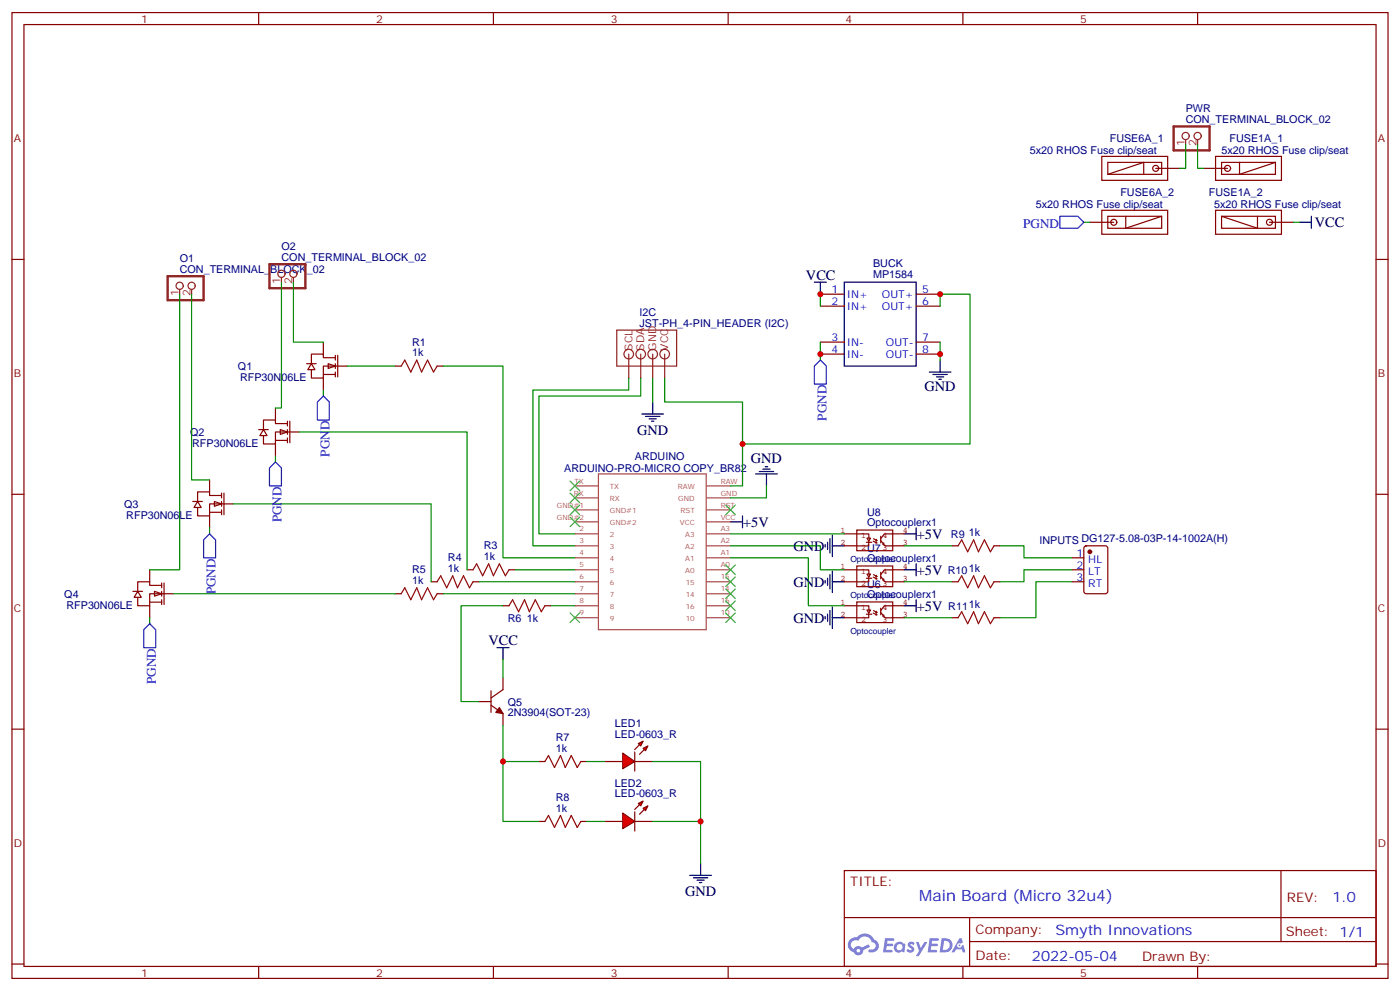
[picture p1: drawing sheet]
<svg xmlns="http://www.w3.org/2000/svg" width="412mm" height="292mm" viewBox="0 0 412 292" stroke-linecap="round" stroke-linejoin="round" font-family="sans-serif">
<g fill="none" stroke="#870000" stroke-width=".35">
<path d="M3.5 3.7h405.4v284.3h-405.4zM7.1 7.2h398.2v277.3h-398.2zM76.2 3.7v3.5M145.3 3.7v3.5M214.5 3.7v3.5M283.6 3.7v3.5M352.8 3.7v3.5M3.5 76.4h3.6M405.3 76.4h3.6M3.5 145.5h3.6M405.3 145.5h3.6M3.5 214.7h3.6"/>
<path d="M405.3 214.7h3.6M248.7 256.3h156.6v28.2h-156.6zM377.3 256.3v20.9M248.7 270.1h156.5M285.6 277.2h119.6M285.6 270.1v14.2M3.5 283.8h3.6M76.2 284.5v3.5M145.3 284.5v3.5M214.5 284.5v3.5M283.6 284.5v3.5M352.8 284.5v3.5"/>
<path d="M405.3 283.8h3.6"/>
</g>
<g fill="#5487ff">
<path d="M267.7 277.5a1.22 1.22 0 0 1 1.7 .2l-.4 .6a.47 .47 0 0 0-.3-.4 .47 .47 0 0 0-.5 .2l.1 .2a1.14 1.14 0 0 1 .8 1.8 1.14 1.14 0 0 1-1.9 0l-.2-.2 .5-.6 .7 .5a.29 .29 0 0 0 .3-.3 .29 .29 0 0 0-.2-.3 1.04 1.04 0 0 1-.6-1.7z"/>
<path d="M260.7 276.2h2.4l.3 .2-.2 .5-1.8 .1-.1 .8h1.5l.3 .4-.3 .4h-1.6l-.2 1.1h1.7l.2 .3-.2 .3-2.6 .1z"/>
<path d="M273.8 276.2h2.4l.3 .2-.1 .5-1.8 .1-.2 .8h1.6l.3 .4-.4 .4-1.6-.1-.1 1.1 1.7 .1 .2 .3-.2 .3-2.6 .1z"/>
<path d="M282.6 276.2h.7l.3 1.3-.6 .3a.69 .69 0 0 0-1 .3 .69 .69 0 0 0 .4 .9 .69 .69 0 0 0 .9-.6l.5-.2 .6 2.2h-.8l-.2-.9h-1.8l-.5 .9h-.8z"/>
<path d="M269.8 277.3h.8l.6 1.8 1.1-1.8h.9l-2.6 4.2h-.8l.9-1.5z"/>
<path d="M277.4 276.2l-.6 4.2h1.3a2.11 2.11 0 0 0 2.5-2.1 2.11 2.11 0 0 0-2.5-2.1zM278.1 277a1.39 1.39 0 0 1 1.7 1.4 1.39 1.39 0 0 1-1.8 1.2h-.3z"/>
<path d="M263.7 277.8a1.54 1.54 0 0 0-.1 2.2 1.54 1.54 0 0 0 2.2 .1l.6 .3 .3-2.3-.2-.3h-.4a1.49 1.49 0 0 0-2.4 0zM264 278.8a.94 .94 0 0 1 1.8 0 .94 .94 0 0 1-1.8 0z"/>
<path d="M250.4 276.6a2.18 2.18 0 0 0 1.1 3.7 1.44 1.44 0 0 0 1.6 .9 1.44 1.44 0 0 0 1.2-1.4l2-1.1-.5-.7-1.9 1a1.47 1.47 0 0 0-2.4 .4 1.39 1.39 0 0 1-.7-1.9 1.39 1.39 0 0 1 2-.5 2.12 2.12 0 0 1 2.2-1.3 2.12 2.12 0 0 1 1.9 1.7 1.14 1.14 0 0 1 1.1 1.4 1.14 1.14 0 0 1-1.7 .7 .43 .43 0 0 0-.5 .4 .43 .43 0 0 0 .4 .5 1.98 1.98 0 0 0 2.5-1.2 1.98 1.98 0 0 0-1.2-2.6 3.1 3.1 0 0 0-5.3-.6l-.9 .1zM252.3 279.9a.55 .55 0 0 1 1.1 0 .55 .55 0 0 1-1.1 0z"/>
<circle cx="282.6" cy="278.3" r=".26"/>
</g>
<path d="M315.7 164.2h3.6M315.7 167.7h3.6M315.7 171.3h3.6M319.5 160.9l.5-.2h5.6l.7 .4v13l-.4 .6-5.9 .1-.7-.5v-12.9z" fill="none" stroke="#870000" stroke-width=".35"/>
<circle cx="321" cy="162.5" r=".53" fill="#870000" stroke="#870000" stroke-width=".35"/>
<g fill="#fff" stroke="#870000" stroke-width=".35">
<path d="M96.7 107.1l2.1 .7-2.1 .7z"/>
<path d="M91.7 107.1l1.1 1.7h-2.1z"/>
</g>
<path d="M90.3 107.1h2.8M95.2 110.2h3.6M95.2 100.7v3.5M95.2 111.3v3.5M98.8 105.3h-3.6v-1.1h-3.5v2.9M98.8 104.6v1.4M98.8 107.1v1.4M98.8 109.5v1.4M99.5 104.6v6.3M102.3 107.8h-7.1v3.5h-3.5v-2.5" fill="none" stroke="#870000" stroke-width=".35"/>
<g fill="#fff" stroke="#870000" stroke-width=".35">
<path d="M82.5 126.5l2.2 .7-2.2 .7z"/>
<path d="M77.6 126.5l1.1 1.7h-2.1z"/>
</g>
<path d="M76.2 126.5h2.8M81.1 129.6h3.6M81.1 120.1v3.5M81.1 130.7v3.5M84.7 124.7h-3.6v-1.1h-3.5v2.9M84.7 124v1.4M84.7 126.5v1.4M84.7 128.9v1.5M85.4 124v6.4M88.2 127.2h-7.1v3.5h-3.5v-2.5" fill="none" stroke="#870000" stroke-width=".35"/>
<g fill="#fff" stroke="#870000" stroke-width=".35">
<path d="M63.1 147.6l2.2 .7-2.2 .7z"/>
<path d="M58.2 147.6l1.1 1.8h-2.2z"/>
</g>
<path d="M56.8 147.6h2.8M61.7 150.8h3.6M61.7 141.3v3.5M61.7 151.9v3.5M65.3 145.9h-3.6v-1.1h-3.5v2.8M65.3 145.2v1.4M65.3 147.6v1.4M65.3 150.1v1.4M66 145.2v6.3M68.8 148.3h-7.1v3.6h-3.5v-2.5" fill="none" stroke="#870000" stroke-width=".35"/>
<g fill="#fff" stroke="#870000" stroke-width=".35">
<path d="M45.5 174.1l2.1 .7-2.1 .7z"/>
<path d="M40.6 174.1l1 1.8h-2.1z"/>
</g>
<g fill="none" stroke="#870000" stroke-width=".35">
<path d="M39.2 174.1h2.8M44.1 177.3h3.5M44.1 167.7v3.6M44.1 178.3v3.6M47.6 172.3h-3.5v-1h-3.5v2.8M47.6 171.6v1.4M47.6 174.1v1.4M47.6 176.6v1.4M48.3 171.6v6.4M51.2 174.8h-7.1v3.5h-3.5v-2.4M116.4 174.8h1.8M127 171.3h1.8"/>
<path d="M128.8 174.8h1.7M137.6 167.7h1.7M139.3 171.3h1.8M148.2 178.3h1.7M149.9 167.7h1.8M160.5 178.3h1.8M148.2 199.5v3.5l-3.6 2.5M141.1 206.6h3.5M144.6 207.6l3.6 2.5v3.5M144.6 203.4v6.3"/>
</g>
<g fill="none" stroke="#a64a4a" stroke-width=".35">
<path d="M176.3 139.5h31.7v45.9h-31.7zM169.3 143.1h7M169.3 146.6h7M169.3 150.1h7M169.3 153.6h7M169.3 157.2h7M208.3 143.1h6.9M208.3 146.6h6.9M208.3 150.1h6.9M208.3 153.6h6.9M208.3 157.2h6.9M169.3 160.7h7"/>
<path d="M169.3 164.2h7M169.3 167.7h7M169.3 171.3h7M169.3 174.8h7M169.3 178.3h7M208.3 160.7h6.9M208.3 164.2h6.9M208.3 167.7h6.9M208.3 171.3h6.9M208.3 174.8h6.9M208.3 178.3h6.9M169.3 181.9h7"/>
<path d="M208.3 181.9h6.9"/>
</g>
<path d="M118.2 174.8l1-1.8 1.8 3.6 1.8-3.6 1.4 3.6 1.7-3.6 1.8 3.6 1.1-1.8M128.8 171.3l1-1.8 1.8 3.5 1.7-3.5 1.5 3.5 1.7-3.5 1.8 3.5 1-1.7M139.3 167.7l1.1-1.7 1.8 3.5 1.7-3.5 1.4 3.5 1.8-3.5 1.8 3.5 1-1.8M149.9 178.3l1.1-1.7 1.8 3.5 1.7-3.5 1.4 3.5 1.8-3.5 1.8 3.5 1-1.8" fill="none" stroke="#a10000" stroke-width=".35"/>
<path d="M382.8 65.4h3.5M386.3 63.7v3.5M222.6 139.5h6.4M223.7 138.8h4.2M224.7 138.1h2.1M225.4 137.4h.7M225.8 139.5v3.6" fill="none" stroke="#000" stroke-width=".35"/>
<path d="M147.1 208.3l1.1 1.8-2.2-.4z" fill="#870000" stroke="#870000" stroke-width=".35"/>
<path d="M148.2 178.3h-12.4v28.3h5.3" fill="none" stroke="#008700" stroke-width=".35"/>
<g fill="#f00" stroke="#870000" stroke-width=".35">
<path d="M183.4 221.7l3.6 2.5-3.6 2.1z"/>
<path d="M187 221.4v5.6z"/>
</g>
<g fill="#870000" stroke="#870000" stroke-width=".35">
<path d="M187 220.7l1.4-1.4z"/>
<path d="M189.8 220.7l-1.4 1.4z"/>
</g>
<g fill="#f00" stroke="#870000" stroke-width=".35">
<path d="M188 218.9l1.4-.7-.7 1.4z"/>
<path d="M189.4 220.3l1.5-.7-.8 1.4z"/>
</g>
<path d="M178.2 224.2h5.2M187 224.2h5.3" fill="none" stroke="#870000" stroke-width=".35"/>
<g fill="#f00" stroke="#870000" stroke-width=".35">
<path d="M183.4 239.4l3.6 2.4-3.6 2.1z"/>
<path d="M187 239v5.7z"/>
</g>
<g fill="#870000" stroke="#870000" stroke-width=".35">
<path d="M187 238.3l1.4-1.4z"/>
<path d="M188.4 239.7l1.4-1.4z"/>
</g>
<g fill="#f00" stroke="#870000" stroke-width=".35">
<path d="M188 236.5l1.4-.7-.7 1.4z"/>
<path d="M189.4 237.9l1.5-.7-.8 1.5z"/>
</g>
<g fill="none" stroke="#870000" stroke-width=".35">
<path d="M324.6 46h19.4v7.1h-19.4zM326.3 47.8h15.9v3.5h-15.9zM326.3 51.3l10.6-3.5v3.5M340.4 49.6h7.1M354.5 49.6h7.1M358.1 46h19.4v7.1h-19.4zM359.8 47.8h15.9v3.5h-15.9zM365.1 47.8v3.5l10.6-3.5M321 65.4h7.1M324.6 61.9h19.4v7.1h-19.4zM326.3 63.7h15.9v3.5h-15.9zM331.6 63.7v3.5l10.6-3.5"/>
<path d="M358.1 61.9h19.4v7.1h-19.4zM359.8 63.7h15.9v3.5h-15.9zM359.8 63.7l10.6 3.5v-3.5M373.9 65.4h7.1M241.7 86.6h7M241.7 90.1h7M269.9 86.6h7M269.9 90.1h7M116.4 107.8h1.8M128.8 107.8h1.7M241.7 104.2h7M241.7 100.7h7"/>
<path d="M269.9 104.2h7M269.9 100.7h7M280.5 160.7h1.7M280.5 171.3h1.7M292.8 160.7h1.8M292.8 171.3h1.8M280.5 181.9h1.7M292.8 181.9h1.8M158.7 224.2h1.8M171.1 224.2h1.8M158.7 241.8h1.8M171.1 241.8h1.8"/>
<path d="M178.2 241.8h5.2M187 241.8h5.3"/>
<circle cx="340.4" cy="49.6" r=".88"/>
<circle cx="361.6" cy="49.6" r=".88"/>
<circle cx="328.1" cy="65.4" r=".88"/>
<circle cx="373.9" cy="65.4" r=".88"/>
</g>
<path d="M118.2 107.8l1-1.8 1.8 3.5 1.8-3.5 1.4 3.5 1.7-3.5 1.8 3.5 1.1-1.7M282.2 160.7l1.1-1.8 1.7 3.6 1.8-3.6 1.4 3.6 1.8-3.6 1.7 3.6 1.1-1.8M282.2 171.3l1.1-1.8 1.7 3.5 1.8-3.5 1.4 3.5 1.8-3.5 1.7 3.5 1.1-1.7M282.2 181.9l1.1-1.8 1.7 3.5 1.8-3.5 1.4 3.5 1.8-3.5 1.7 3.5 1.1-1.7M160.5 224.2l1.1-1.8 1.7 3.6 1.8-3.6 1.4 3.6 1.8-3.6 1.7 3.6 1.1-1.8M160.5 241.8l1.1-1.7 1.7 3.5 1.8-3.5 1.4 3.5 1.8-3.5 1.7 3.5 1.1-1.8" fill="none" stroke="#a10000" stroke-width=".35"/>
<g fill="none" stroke="#008700" stroke-width=".35">
<path d="M349.2 42.5v7.1h-1.7M352.8 42.5v7.1h1.7M319.3 65.4h1.7M381 65.4h1.8M52.9 86.6v81.1h-8.8M56.4 86.6v54.7h5.3M82.9 83.1v37h-1.8M86.4 83.1v17.6h8.8M241.7 86.6v3.5M276.9 90.1v-3.5h8.9v44.1h-67.1v12.4h-3.5M95.2 114.8v1.8M102.3 107.8h14.1"/>
<path d="M130.5 107.8h17.7v56.4h21.1M185.2 111.3v3.5h-28.2v45.9h12.3M188.7 111.3v5.3h-30v40.6h10.6M192.3 111.3v7.1M195.8 111.3v7.1h22.9v12.3M241.7 100.7v5.3M276.9 100.7v5.3M88.2 127.2h49.4v40.5M61.7 155.4v1.8M68.8 148.3h58.2v23M215.2 157.2h33.5M225.8 143.1v3.5h-10.6"/>
<path d="M51.2 174.8h65.2M130.5 174.8h38.8M141.1 171.3h28.2M151.7 167.7h17.6M162.3 178.3h7M215.2 160.7h26.5v7h7M215.2 164.2h22.9v14.1h10.6M266.3 171.3h14.2M266.3 160.7h14.2M294.6 160.7h7v3.5h14.1M315.7 167.7h-14.1v3.6h-7M315.7 171.3h-10.5v10.6h-10.6"/>
<path d="M44.1 181.9v1.7M148.2 194.2v5.3M266.3 181.9h14.2M148.2 213.6v10.6h10.5M148.2 224.2v17.6h10.5M172.9 224.2h5.3M192.3 224.2h14.1v17.6M172.9 241.8h5.3M192.3 241.8h14.1v12.4"/>
</g>
<g fill="none" stroke="#000" stroke-width=".35">
<path d="M239.9 83.1h3.5M241.7 83.1v3.5M248.7 83.1h21.2v24.7h-21.2zM192.3 118.4v3.5M273.8 109.5h6.3M274.8 110.2h4.2M275.9 110.9h2.1M276.6 111.7h.7M276.9 106v3.5M189.1 121.9h6.3M190.1 122.6h4.3M191.2 123.3h2.1"/>
<path d="M191.9 124h.7M215.2 153.6h3.5M218.7 151.9v3.5M243.8 159.6v2.1M244.5 158.6v4.2M245.2 157.5v6.4M266.3 157.2h3.6M269.9 155.4v3.5M243.1 160.3v.7M243.1 170.9v.7M243.8 170.2v2.1M244.5 169.2v4.2"/>
<path d="M244.5 179.7v4.3M245.2 160.7h3.5M245.2 168.1v6.3M245.2 178.7v6.3M245.2 171.3h3.5M266.3 167.7h3.6M266.3 178.3h3.6M269.9 166v3.5M269.9 176.6v3.5M146.4 190.7h3.5M148.2 190.7v3.5M243.1 181.5v.7"/>
<path d="M243.8 180.8v2.1M245.2 181.9h3.5M203.2 257.7h6.3M204.3 258.4h4.2M205.3 259.1h2.1M206 259.8h.7M206.4 254.2v3.5"/>
</g>
<g fill="none" stroke="#850000" stroke-width=".35">
<path d="M248.7 157.2h3.5M252.4 156h10.6v6.1h-10.6zM252.4 157.2h3.5l.1 1.2M255.2 159.7h1.6M255.4 158.4h1l-.5 .9zM255.9 159.6v1.1h-3.4M257.2 159.3l1.1 .5-.2-.3M257.3 158.6l1 .5M257.9 159.8h.4M257.9 159.1h.4M258.1 158.8l.2 .3M259.4 157.9v1.9"/>
<path d="M259.4 159.1l1.3 1.6h2.2M260.3 159.8v.4h-.3M262.8 157.2h3.5M263 157.2h-2.5l-1.1 1.4M248.7 178.3h3.5M248.7 167.7h3.5M248.7 171.3h3.5M248.7 160.7h3.5M252.4 177.2h10.6v6.1h-10.6zM252.4 166.6h10.6v6.1h-10.6zM252.4 178.4h3.5l.1 1.2M252.4 167.8h3.5l.1 1.2"/>
<path d="M255.2 170.2h1.6M255.4 179.6h1l-.5 .9zM255.4 169h1l-.5 .9zM255.9 170.2v1.1h-3.4M257.2 169.9l1.1 .5-.2-.3M257.3 179.8l1 .5M257.3 169.2l1 .5M257.9 170.4h.4M257.9 169.7h.4M258.1 180l.2 .3M258.1 169.4l.2 .3M259.4 179.1v1.9"/>
<path d="M259.4 168.5v1.9M259.4 169.7l1.3 1.6h2.2M260.3 170.4v.4h-.3M262.8 178.3h3.5M262.8 167.7h3.5M262.8 171.3h3.5M262.8 160.7h3.5M263 178.4h-2.5l-1.1 1.4M263 167.8h-2.5l-1.1 1.4M248.7 181.9h3.5M255.2 180.8h1.6M255.9 180.8v1.1h-3.4"/>
<path d="M257.2 180.5l1.1 .5-.2-.3M257.9 181h.4M257.9 180.3h.4M259.4 180.3l1.3 1.6h2.2M260.3 181v.3h-.3M262.8 181.9h3.5"/>
</g>
<g fill="none" stroke="#8c2424" stroke-width=".35">
<path d="M349.2 41.1v1.4M352.8 41.1v1.4M52.9 85.2v1.4M56.4 85.2v1.4M82.9 81.7v1.4M86.4 81.7v1.4M181.7 97.2h17.6v10.6h-17.6zM185.2 104.2v7.1M188.7 104.2v7.1M192.3 104.2v7.1M195.8 104.2v7.1"/>
<circle cx="349.2" cy="40" r="1.06"/>
<circle cx="352.8" cy="40" r="1.06"/>
<circle cx="52.9" cy="84.1" r="1.06"/>
<circle cx="56.4" cy="84.1" r="1.06"/>
<circle cx="82.9" cy="80.6" r="1.06"/>
<circle cx="86.4" cy="80.6" r="1.06"/>
<circle cx="185.2" cy="104.2" r="1.41"/>
<circle cx="188.7" cy="104.2" r="1.41"/>
<circle cx="192.3" cy="104.2" r="1.41"/>
<circle cx="195.8" cy="104.2" r="1.41"/>
</g>
<g fill="none" stroke="#3c3" stroke-width=".35">
<path d="M167.9 152.2l2.8 2.8M167.9 148.7l2.8 2.8M167.9 145.2l2.8 2.8M167.9 141.6l2.8 2.9M170.7 152.2l-2.8 2.8M170.7 148.7l-2.8 2.8M170.7 145.2l-2.8 2.8M170.7 141.6l-2.8 2.9M213.8 148.7l2.8 2.8M216.6 148.7l-2.8 2.8M213.8 166.3l2.8 2.9M213.8 169.9l2.8 2.8"/>
<path d="M213.8 173.4l2.8 2.8M213.8 176.9l2.8 2.8M216.6 166.3l-2.8 2.9M216.6 169.9l-2.8 2.8M216.6 173.4l-2.8 2.8M216.6 176.9l-2.8 2.8M167.9 180.4l2.8 2.9M170.7 180.4l-2.8 2.9M213.8 180.4l2.8 2.9M216.6 180.4l-2.8 2.9"/>
</g>
<path d="M345.7 37.2h10.6v7.1h-10.6zM79.4 77.8h10.6v7h-10.6zM49.4 81.3h10.6v7.1h-10.6z" fill="none" stroke="#8c2424" stroke-width=".71"/>
<path d="M312.2 63.7h5.3l1.8 1.7-1.8 1.8h-5.3zM95.2 116.6l1.8 1.8v5.2h-3.5v-5.2zM241.7 106l1.7 1.8v5.3h-3.5v-5.3zM79.4 137.8l1.7-1.8 1.8 1.8v5.3h-3.5zM61.7 157.2l1.8 1.7v5.3h-3.5v-5.3zM42.3 185.4l1.8-1.8 1.8 1.8v5.3h-3.6z" fill="none" stroke="#00f" stroke-width=".35"/>
<g fill="#c00">
<circle cx="148.2" cy="224.2" r=".88"/>
<circle cx="206.4" cy="241.8" r=".88"/>
<circle cx="241.7" cy="86.6" r=".88"/>
<circle cx="276.9" cy="86.6" r=".88"/>
<circle cx="276.9" cy="104.2" r=".88"/>
<circle cx="241.7" cy="104.2" r=".88"/>
<circle cx="218.7" cy="130.7" r=".88"/>
</g>
<path d="M81.1 134.2v1.8" fill="none" stroke="#008700" stroke-width=".35"/>
<text font-size="4.6" fill="#00f" x="270.8" y="265.3">Main Board (Micro 32u4)</text>
<g font-size="4.2">
<text x="387.3" y="66.9">VCC</text>
<text x="237.4" y="82.4">VCC</text>
<text x="272.3" y="115.2">GND</text>
<text x="187.7" y="128">GND</text>
<text x="221.2" y="136.3">GND</text>
<text x="218.9" y="155">+5V</text>
<text x="270.1" y="158.6">+5V</text>
<text x="233.7" y="162.1">GND</text>
<text x="233.7" y="172.7">GND</text>
<text x="270.1" y="169.2">+5V</text>
<text x="270.1" y="179.8">+5V</text>
<text x="233.7" y="183.3">GND</text>
<text x="143.9" y="190">VCC</text>
<text x="201.8" y="263.8">GND</text>
</g>
<g font-size="4.2" fill="#00f">
<text x="392.5" y="265.6">1.0</text>
<text x="310.9" y="275.1">Smyth Innovations</text>
<text x="304" y="282.9">2022-05-04</text>
</g>
<g font-size="3.9" fill="#00f">
<text x="301.4" y="67.2">PGND</text>
<text x="243.4" y="123.8" transform="rotate(-90 243.4 123.8)">PGND</text>
<text x="97" y="134.4" transform="rotate(-90 97 134.4)">PGND</text>
<text x="82.9" y="153.8" transform="rotate(-90 82.9 153.8)">PGND</text>
<text x="63.5" y="175" transform="rotate(-90 63.5 175)">PGND</text>
<text x="45.9" y="201.4" transform="rotate(-90 45.9 201.4)">PGND</text>
</g>
<g font-size="3.9" fill="#800">
<text x="250.5" y="260.9">TITLE:</text>
<text x="379.1" y="265.6">REV:</text>
<text x="287.4" y="275.1">Company:</text>
<text x="378.7" y="275.7">Sheet: 1/1</text>
<text x="287.4" y="282.8">Date:</text>
<text x="336.4" y="282.8">Draw</text>
<text x="346.6" y="282.8">n By:</text>
</g>
<g font-size="3.2" fill="#800">
<text x="41.6" y="6.7">1</text>
<text x="110.8" y="6.7">2</text>
<text x="179.9" y="6.7">3</text>
<text x="249.1" y="6.7">4</text>
<text x="318.2" y="6.7">5</text>
<text x="4.1" y="41.8">A</text>
<text x="405.9" y="41.8">A</text>
<text x="4.1" y="110.9">B</text>
<text x="405.9" y="110.9">B</text>
<text x="4.1" y="180.1">C</text>
<text x="405.9" y="180.1">C</text>
<text x="4.1" y="249.2">D</text>
<text x="405.9" y="249.2">D</text>
<text x="41.6" y="287.5">1</text>
<text x="110.8" y="287.5">2</text>
<text x="179.9" y="287.5">3</text>
<text x="249.1" y="287.5">4</text>
<text x="318.2" y="287.5">5</text>
</g>
<g font-size="3.2" fill="#000080">
<text x="349.3" y="32.9">PWR</text>
<text x="326.9" y="41.9">FUSE6A_1</text>
<text x="349.3" y="36.2">CON_TERMINAL_BLOCK_02</text>
<text x="362.2" y="41.9">FUSE1A_1</text>
<text x="303.4" y="45.4">5x20 RHOS Fuse clip/seat</text>
<text x="359.8" y="45.4">5x20 RHOS Fuse clip/seat</text>
<text x="330" y="57.6">FUSE6A_2</text>
<text x="356.1" y="57.7">FUSE1A_2</text>
<text x="305.2" y="61.3">5x20 RHOS Fuse clip/seat</text>
<text x="357.7" y="61.3">5x20 RHOS Fuse clip/seat</text>
<text x="52.9" y="77.1">O1</text>
<text x="82.9" y="76.7">CON_TERMINAL_BLOCK_02</text>
<text x="82.9" y="73.6">O2</text>
<text x="52.9" y="80.3">CON_TERMINAL_BLOCK_02</text>
<text x="257.2" y="81.9">MP1584</text>
<text x="257.2" y="78.7">BUCK</text>
<text x="188.4" y="93">I2C</text>
<text x="121.4" y="101.7">R1</text>
<text x="188.4" y="96.1">JST-PH_4-PIN_HEADER (I2C)</text>
<text x="121.4" y="105">1k</text>
<text x="70.1" y="108.9">Q1</text>
<text x="70.7" y="112.1">RFP30N06LE</text>
<text x="56" y="128.3">Q2</text>
<text x="56.6" y="131.5">RFP30N06LE</text>
<text x="187" y="135.3">ARDUINO</text>
<text x="166.2" y="138.8">ARDUINO-PRO-MICRO COPY_BR82</text>
<text x="36.6" y="149.5">Q3</text>
<text x="37.2" y="152.7">RFP30N06LE</text>
<text x="255.4" y="155">Optocouplerx1</text>
<text x="255.4" y="151.9">U8</text>
<text x="142.5" y="161.7">R3</text>
<text x="280.1" y="158.3">R9</text>
<text x="285.4" y="157.9">1k</text>
<text x="306.2" y="160.1">INPUTS DG127-5.08-03P-14-1002A(H)</text>
<text x="132" y="165.3">R4</text>
<text x="142.5" y="164.9">1k</text>
<text x="255.4" y="165.6">Optocouplerx1</text>
<text x="255.4" y="162.4">U7</text>
<text x="121.4" y="172">1k</text>
<text x="121.4" y="168.8">R5</text>
<text x="131.9" y="168.5">1k</text>
<text x="255.4" y="173">U6</text>
<text x="279.2" y="168.9">R101k</text>
<text x="18.9" y="175.9">Q4</text>
<text x="19.6" y="179.2">RFP30N06LE</text>
<text x="255.4" y="176.2">Optocouplerx1</text>
<text x="279.3" y="179.4">R111k</text>
<text x="149.6" y="183">R6</text>
<text x="155.2" y="183">1k</text>
<text x="149.6" y="207.7">Q5</text>
<text x="149.6" y="210.9">2N3904(SOT-23)</text>
<text x="181.1" y="214">LED1</text>
<text x="163.7" y="221.4">1k</text>
<text x="163.7" y="218.1">R7</text>
<text x="181.1" y="217.1">LED-0603_R</text>
<text x="181.1" y="231.6">LED2</text>
<text x="163.7" y="239">1k</text>
<text x="163.7" y="235.8">R8</text>
<text x="181.1" y="234.8">LED-0603_R</text>
</g>
<g font-size="3.2" fill="#8d2323">
<text x="348.9" y="43.1" transform="rotate(-90 348.9 43.1)">1</text>
<text x="352.4" y="43.1" transform="rotate(-90 352.4 43.1)">2</text>
<text x="82.5" y="83.7" transform="rotate(-90 82.5 83.7)">1</text>
<text x="86.1" y="83.7" transform="rotate(-90 86.1 83.7)">2</text>
<text x="52.6" y="87.2" transform="rotate(-90 52.6 87.2)">1</text>
<text x="56.1" y="87.2" transform="rotate(-90 56.1 87.2)">2</text>
<text x="186.3" y="103.2" transform="rotate(-90 186.3 103.2)">SCL</text>
<text x="189.8" y="103.2" transform="rotate(-90 189.8 103.2)">SDA</text>
<text x="193.3" y="103.2" transform="rotate(-90 193.3 103.2)">GND</text>
<text x="196.8" y="103.2" transform="rotate(-90 196.8 103.2)">VCC</text>
</g>
<g font-size="3.2" fill="#00f">
<text x="244.9" y="86.3">1</text>
<text x="244.9" y="89.8">2</text>
<text x="249.4" y="87.7">IN+</text>
<text x="259.8" y="87.7">OUT+</text>
<text x="271.6" y="86.3">5</text>
<text x="271.6" y="89.8">6</text>
<text x="249.4" y="91.2">IN+</text>
<text x="259.8" y="91.2">OUT+</text>
<text x="244.9" y="100.4">3</text>
<text x="249.4" y="101.8">IN-</text>
<text x="261" y="101.8">OUT-</text>
<text x="271.6" y="100.4">7</text>
<text x="244.9" y="103.9">4</text>
<text x="249.4" y="105.3">IN-</text>
<text x="261" y="105.3">OUT-</text>
<text x="271.6" y="103.9">8</text>
<text x="317.1" y="163.9">1</text>
<text x="317.1" y="167.4">2</text>
<text x="320.6" y="165.6">HL</text>
<text x="317.1" y="170.9">3</text>
<text x="320.6" y="169.2">LT</text>
<text x="320.6" y="172.7">RT</text>
</g>
<g font-size="2.5" fill="#840000">
<text x="247.6" y="156.8">1</text>
<text x="247.6" y="160.3">2</text>
<text x="253.6" y="158.3">1</text>
<text x="253.6" y="161.9">2</text>
<text x="259.9" y="158.3">4</text>
<text x="259.9" y="161.9">3</text>
<text x="266" y="156.8">4</text>
<text x="266" y="160.3">3</text>
<text x="247.6" y="167.4">1</text>
<text x="266" y="167.4">4</text>
<text x="247.6" y="170.9">2</text>
<text x="253.6" y="168.9">1</text>
<text x="253.6" y="172.4">2</text>
<text x="259.9" y="168.9">4</text>
<text x="259.9" y="172.4">3</text>
<text x="266" y="170.9">3</text>
<text x="247.6" y="178">1</text>
<text x="253.6" y="179.5">1</text>
<text x="259.9" y="179.5">4</text>
<text x="266" y="178">4</text>
<text x="247.6" y="181.5">2</text>
<text x="253.6" y="183">2</text>
<text x="259.9" y="183">3</text>
<text x="266" y="181.5">3</text>
</g>
<g font-size="2.5" fill="#000080">
<text x="250.5" y="165.4">Optocoupler</text>
<text x="250.5" y="176">Optocoupler</text>
<text x="250.5" y="186.6">Optocoupler</text>
</g>
<g font-size="2.1" fill="#a54b4b">
<text x="169.2" y="142.4">TX</text>
<text x="212.3" y="142.4">RAW</text>
<text x="164.1" y="149.4">GND#1</text>
<text x="169.1" y="145.9">RX</text>
<text x="179.6" y="144.1">TX</text>
<text x="179.6" y="147.6">RX</text>
<text x="199.7" y="144.1">RAW</text>
<text x="199.8" y="147.6">GND</text>
<text x="212.3" y="145.9">GND</text>
<text x="212.3" y="149.4">RST</text>
<text x="164.1" y="152.9">GND#2</text>
<text x="179.6" y="151.1">GND#1</text>
<text x="179.6" y="154.7">GND#2</text>
<text x="200.3" y="154.7">VCC</text>
<text x="200.4" y="151.1">RST</text>
<text x="212.3" y="152.9">VCC</text>
<text x="170.7" y="156.5">2</text>
<text x="170.7" y="160">3</text>
<text x="179.6" y="158.2">2</text>
<text x="179.6" y="161.7">3</text>
<text x="201.9" y="158.2">A3</text>
<text x="201.9" y="161.7">A2</text>
<text x="212.3" y="156.5">A3</text>
<text x="212.3" y="160">A2</text>
<text x="170.7" y="163.5">4</text>
<text x="170.7" y="167.1">5</text>
<text x="179.6" y="165.3">4</text>
<text x="201.9" y="165.3">A1</text>
<text x="212.3" y="163.5">A1</text>
<text x="212.3" y="167.1">A0</text>
<text x="170.7" y="170.6">6</text>
<text x="179.6" y="168.8">5</text>
<text x="179.6" y="172.3">6</text>
<text x="201.9" y="168.8">A0</text>
<text x="202" y="172.3">15</text>
<text x="212.3" y="170.6">15</text>
<text x="170.7" y="174.1">7</text>
<text x="170.7" y="177.6">8</text>
<text x="179.6" y="175.8">7</text>
<text x="179.6" y="179.4">8</text>
<text x="202" y="175.8">14</text>
<text x="202" y="179.4">16</text>
<text x="212.3" y="174.1">14</text>
<text x="212.3" y="177.6">16</text>
<text x="170.7" y="181.2">9</text>
<text x="179.6" y="182.9">9</text>
<text x="202" y="182.9">10</text>
<text x="212.3" y="181.2">10</text>
</g>
</svg>
